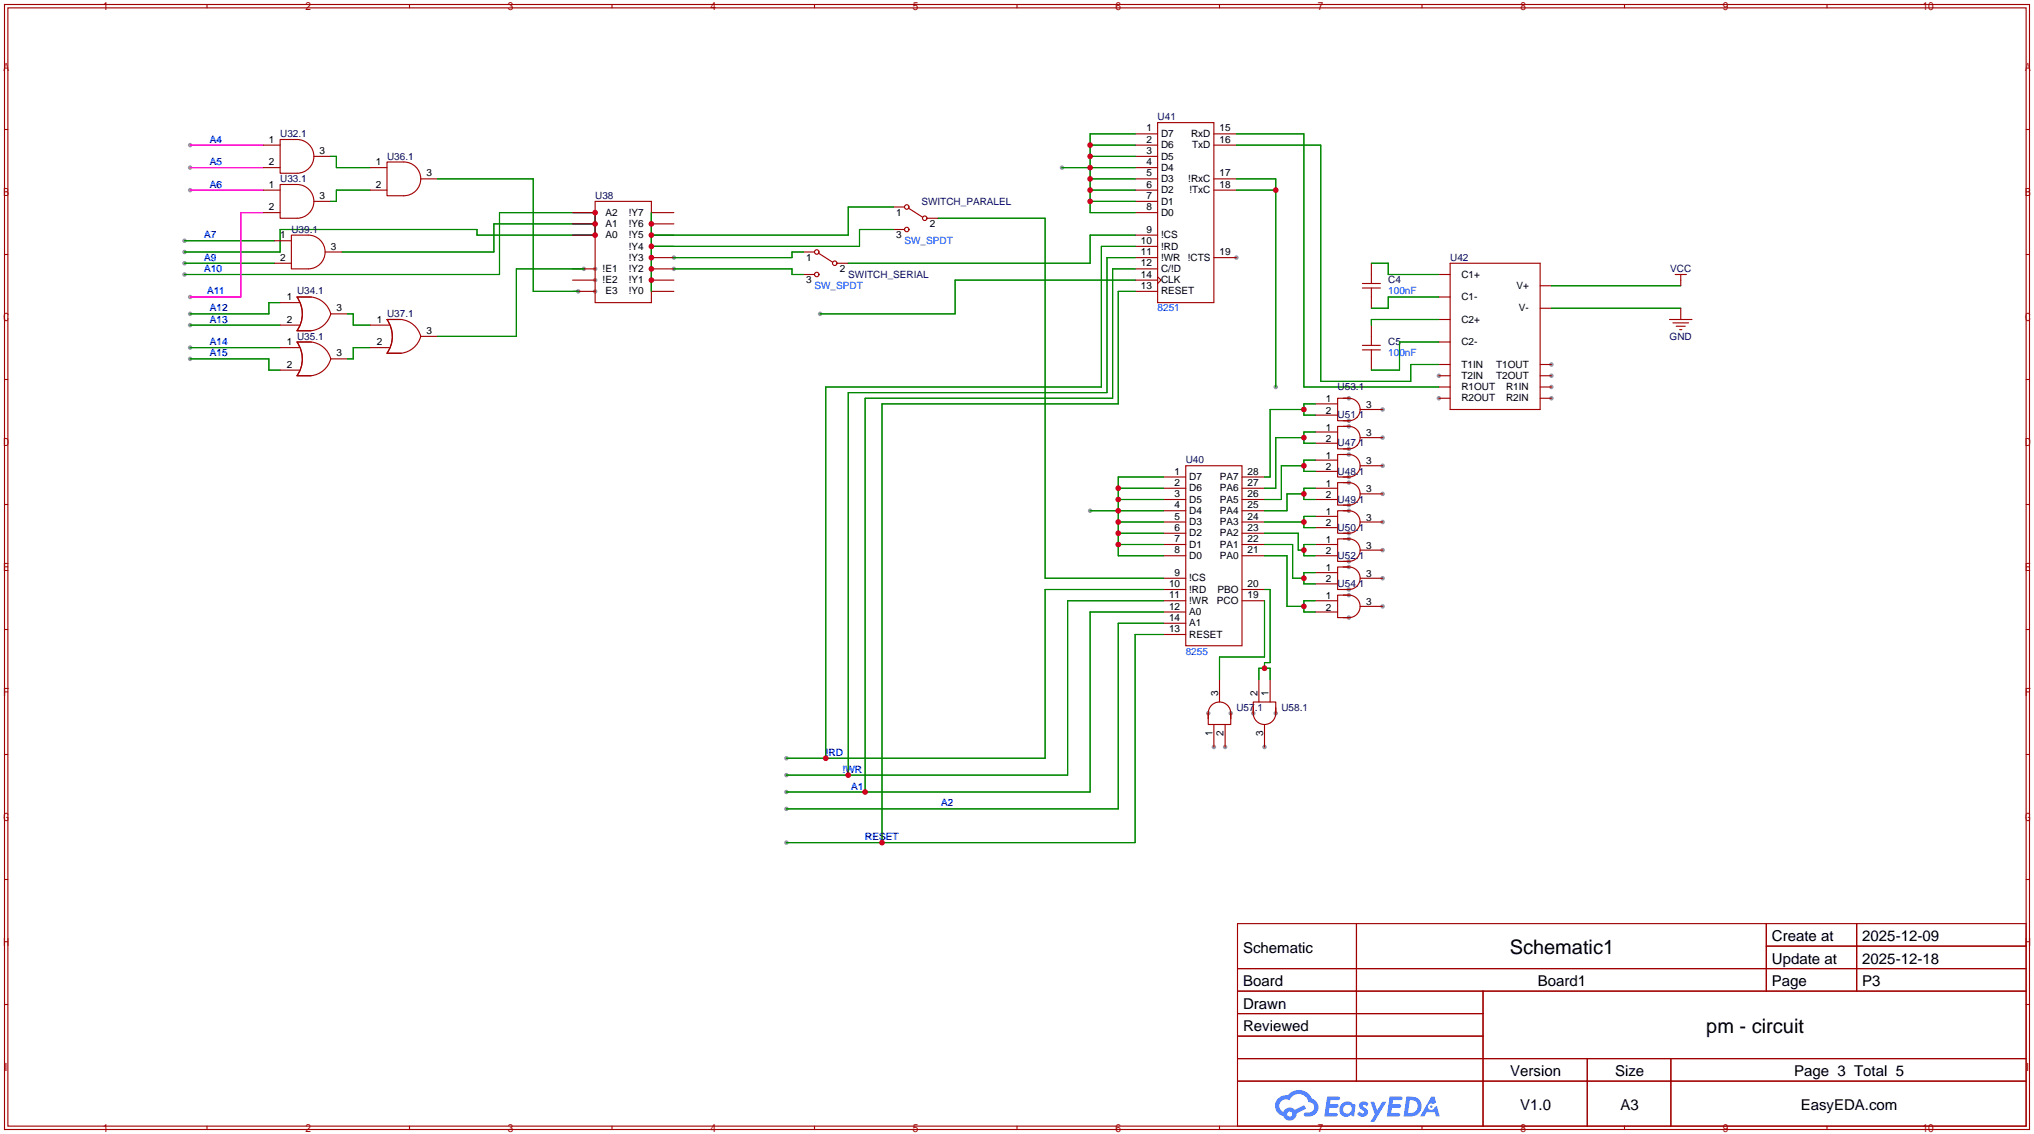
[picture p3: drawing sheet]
<svg xmlns="http://www.w3.org/2000/svg" width="459mm" height="256mm" viewBox="0 0 459 256" stroke-linecap="round" stroke-linejoin="round" font-family="sans-serif">
<g fill="#999">
<circle cx="134.4" cy="65.8" r=".51"/>
<circle cx="134.4" cy="63.2" r=".51"/>
<circle cx="134.4" cy="60.7" r=".51"/>
<circle cx="279.1" cy="58.2" r=".51"/>
<circle cx="324.9" cy="84.8" r=".51"/>
<circle cx="324.9" cy="89.9" r=".51"/>
<circle cx="350.3" cy="82.3" r=".51"/>
<circle cx="350.3" cy="84.8" r=".51"/>
<circle cx="350.3" cy="87.4" r=".51"/>
<circle cx="350.3" cy="89.9" r=".51"/>
<circle cx="304.5" cy="107.7" r=".51"/>
<circle cx="304.5" cy="102.6" r=".51"/>
<circle cx="312.2" cy="105.2" r=".51"/>
<circle cx="304.5" cy="114" r=".51"/>
<circle cx="304.5" cy="109" r=".51"/>
<circle cx="312.2" cy="111.5" r=".51"/>
<circle cx="304.5" cy="120.4" r=".51"/>
<circle cx="304.5" cy="115.3" r=".51"/>
<circle cx="312.2" cy="117.9" r=".51"/>
<circle cx="304.5" cy="126.7" r=".51"/>
<circle cx="304.5" cy="121.7" r=".51"/>
<circle cx="312.2" cy="124.2" r=".51"/>
<circle cx="304.5" cy="101.3" r=".51"/>
<circle cx="304.5" cy="96.3" r=".51"/>
<circle cx="312.2" cy="98.8" r=".51"/>
<circle cx="304.5" cy="133.1" r=".51"/>
<circle cx="304.5" cy="128" r=".51"/>
<circle cx="312.2" cy="130.6" r=".51"/>
<circle cx="304.5" cy="95" r=".51"/>
<circle cx="304.5" cy="89.9" r=".51"/>
<circle cx="312.2" cy="92.5" r=".51"/>
<circle cx="304.5" cy="139.4" r=".51"/>
<circle cx="304.5" cy="134.4" r=".51"/>
<circle cx="312.2" cy="136.9" r=".51"/>
<circle cx="277.9" cy="161" r=".51"/>
<circle cx="272.8" cy="161" r=".51"/>
<circle cx="274.1" cy="168.7" r=".51"/>
<circle cx="276.6" cy="168.7" r=".51"/>
<circle cx="283" cy="161" r=".51"/>
<circle cx="288" cy="161" r=".51"/>
<circle cx="285.5" cy="168.7" r=".51"/>
<circle cx="42.9" cy="32.8" r=".51"/>
<circle cx="42.9" cy="37.8" r=".51"/>
<circle cx="42.9" cy="42.9" r=".51"/>
<circle cx="41.7" cy="54.4" r=".51"/>
<circle cx="41.7" cy="59.4" r=".51"/>
<circle cx="41.7" cy="56.9" r=".51"/>
<circle cx="41.7" cy="62" r=".51"/>
<circle cx="42.9" cy="67.1" r=".51"/>
<circle cx="42.9" cy="70.9" r=".51"/>
<circle cx="42.9" cy="73.4" r=".51"/>
<circle cx="42.9" cy="78.5" r=".51"/>
<circle cx="42.9" cy="81" r=".51"/>
<circle cx="130.6" cy="65.8" r=".51"/>
<circle cx="131.8" cy="60.7" r=".51"/>
<circle cx="152.1" cy="58.2" r=".51"/>
<circle cx="152.1" cy="60.7" r=".51"/>
<circle cx="239.8" cy="37.8" r=".51"/>
<circle cx="246.1" cy="115.3" r=".51"/>
<circle cx="177.5" cy="171.2" r=".51"/>
<circle cx="177.5" cy="175" r=".51"/>
<circle cx="177.5" cy="178.8" r=".51"/>
<circle cx="185.2" cy="70.9" r=".51"/>
<circle cx="177.5" cy="182.6" r=".51"/>
<circle cx="177.5" cy="190.2" r=".51"/>
<circle cx="288" cy="87.4" r=".51"/>
</g>
<g fill="none" stroke="#a10000" stroke-width=".25">
<path d="M1 1h457.2v254h-457.2zM1.8 1.8h455.7v252.5h-455.7zM46.7 1v.8M92.5 1v.8M138.2 1v.8M183.9 1v.8M229.6 1v.8M275.3 1v.8M321.1 1v.8M366.8 1v.8M412.5 1v.8M1 29.2h.8"/>
<path d="M457.5 29.2h.7M1 57.5h.8M457.5 57.5h.7M1 85.7h.8M457.5 85.7h.7M1 113.9h.8M457.5 113.9h.7M1 142.1h.8M457.5 142.1h.7M1 170.3h.8M457.5 170.3h.7M1 198.6h.8"/>
<path d="M457.5 198.6h.7M279.4 208.5h178.1v45.8h-178.1zM279.4 218.7h178.1M306.3 208.5v35.6M398.8 208.5v15.3M398.8 213.6h58.7M419.2 208.5v15.3M1 226.8h.8M279.4 223.8h178.1M279.4 228.9h55.4M279.4 239h178.1M279.4 233.9h55.4"/>
<path d="M334.8 223.8v30.5M358.4 239v15.3M377.2 239v15.3M457.5 226.8h.7M46.7 254.3v.7M92.5 254.3v.7M138.2 254.3v.7M183.9 254.3v.7M229.6 254.3v.7M275.3 254.3v.7M279.4 244.1h178.1M321.1 254.3v.7"/>
<path d="M366.8 254.3v.7M412.5 254.3v.7"/>
</g>
<g fill="#5487ff">
<path d="M307.1 248.9a1.3 1.3 0 0 1 1.9 .3l-.4 .6a.54 .54 0 0 0-.9-.2l.1 .2a1.28 1.28 0 0 1 .8 2 1.53 1.53 0 0 1-2.2-.3l.5-.6 .8 .5a.31 .31 0 0 0 .4-.3 .31 .31 0 0 0-.3-.3 1.12 1.12 0 0 1-.7-1.9z"/>
<path d="M309.4 248.8h.8l.7 1.9 1.2-1.9h.9l-2.7 4.5h-.9l1-1.7z"/>
<path d="M299.6 247.6h2.3a.46 .46 0 0 1 .5 .1 .46 .46 0 0 1 .1 .5l-.3 .2h-1.8l-.1 .9h1.6a.4 .4 0 0 1 .4 .4 .4 .4 0 0 1-.5 .4h-1.6l-.2 1.2h1.4a.46 .46 0 0 1 .5 .1 .46 .46 0 0 1 .1 .5l-.4 .2h-2.6z"/>
<path d="M313.7 247.6h2.3a.47 .47 0 0 1 .5 .1 .47 .47 0 0 1 .1 .5l-.3 .2h-1.8l-.1 .9h1.6a.4 .4 0 0 1 .4 .4 .4 .4 0 0 1-.4 .4h-1.7l-.2 1.2h1.4a.46 .46 0 0 1 .5 .1 .46 .46 0 0 1 .1 .5l-.4 .2h-2.6z"/>
<path d="M323.1 247.6h.8l.3 1.3-.6 .4a.75 .75 0 0 0-1.1 .3 .75 .75 0 0 0 .5 1 .75 .75 0 0 0 .9-.6l.5-.3 .6 2.4h-.8l-.3-1h-1.8l-.5 1h-1z"/>
<path d="M317.5 247.6l-.6 4.5h1.4a2.27 2.27 0 0 0 2.7-2.3 2.27 2.27 0 0 0-2.7-2.2zM318.3 248.4a1.5 1.5 0 0 1 1.8 1.5 1.5 1.5 0 0 1-1.9 1.4h-.3z"/>
<path d="M303 249.2a1.6 1.6 0 0 0-.4 2.3 1.6 1.6 0 0 0 2.3 .2l.8 .4 .3-2.5-.1-.3h-.5a1.58 1.58 0 0 0-2.4-.1zM303.6 249.7a.98 .98 0 0 1 1.6 .5 .98 .98 0 0 1-1.1 1.2 .94 .94 0 0 1-.9-.6 .94 .94 0 0 1 .4-1.1z"/>
<path d="M288.6 248a2.37 2.37 0 0 0 1.1 4 1.54 1.54 0 0 0 1.8 1 1.54 1.54 0 0 0 1.2-1.6l2.2-1.1-.5-.8-2 1.1a1.57 1.57 0 0 0-2.7 .4 1.5 1.5 0 0 1-.7-2.1 1.5 1.5 0 0 1 2.2-.5 2.23 2.23 0 0 1 2.3-1.4 2.23 2.23 0 0 1 2 1.8 1.16 1.16 0 0 1 1.2 1.1 1.16 1.16 0 0 1-1.1 1.3h-.7a.47 .47 0 0 0-.5 .3 .47 .47 0 0 0 .4 .6 2.14 2.14 0 0 0 2.7-1.4 2.14 2.14 0 0 0-1.3-2.7 3.2 3.2 0 0 0-5.5-.7l-1.1 .1zM290.6 251.5a.6 .6 0 0 1 1.2 0 .6 .6 0 0 1-1.2 0z"/>
<circle cx="323.2" cy="249.9" r=".28"/>
</g>
<path d="M42.9 32.8h16.5M42.9 37.8h16.5M42.9 42.9h16.5M59.4 48h-5v19.1h-11.5" fill="none" stroke="#f0c" stroke-width=".25"/>
<g fill="none" stroke="#008700" stroke-width=".25">
<path d="M74.7 35.3h1.2v2.5h7.7M239.8 37.8h16.5M246.1 35.3h10.2M246.1 32.8h10.2M256.3 30.2h-10.2v17.8h10.2M279.1 30.2h15.3v57.2h30.5M279.1 32.8h19.1v53.3h20.3v-3.8h6.4M41.7 54.4h20.3M41.7 59.4h20.3M41.7 56.9h21.5v-5.1h44.5v1.3h26.7v-5.1h-21.6v14h-71.1M83.6 42.9h-7.7v2.6h-1.2M98.8 40.4h21.6v25.4h10.2"/>
<path d="M134.4 50.5h-22.9v6.4h-34.3M147.1 48v17.8M181.4 56.9h-2.6v1.3h-26.7M201.7 46.7h-10.2v6.4h-44.4M201.7 51.8h-7.6v3.8h-47M211.8 49.3h24.2v81.3h26.6M246.1 42.9h10.2M246.1 45.5h10.2M246.1 40.4h10.2M256.3 53.1h-10.2v6.3h-54.6M256.3 58.2h-6.4v30.4h-58.4v86.4M256.3 55.6h-7.6v31.8h-62.3v83.8"/>
<path d="M279.1 42.9h8.9M279.1 40.4h8.9v47M309.6 59.4h3.8v2.6h11.5M42.9 73.4h20.3M42.9 78.5h20.3M63.2 68.3h-2.5v2.6h-17.8M78.5 70.9h1.3v2.5h3.8M83.6 78.5h-3.8v2.5h-1.3M131.8 60.7h-15.2v15.2h-17.8M152.1 60.7h26.7v1.3h2.6M256.3 63.2h-40.7v7.7h-30.4M256.3 65.8h-3.8v25.4h-53.4v99"/>
<path d="M256.3 60.7h-5.1v29.2h-55.9v88.9M324.9 77.2h-8.9v6.4h-6.4M324.9 67.1h-11.5v2.5h-3.8M324.9 72.1h-15.3v1.3M350.3 64.5h29.2M350.3 69.6h29.2M42.9 81h17.8v2.6h2.5M294.4 92.5h-7.6v15.2h-1.3M294.4 98.8h-6.4v11.4h-2.5M296.9 91.2h-2.5v2.5h2.5M296.9 97.5h-2.5v2.6h2.5M246.1 115.3h16.5"/>
<path d="M252.5 110.2h10.1M252.5 112.8h10.1M252.5 117.9h10.1M262.6 107.7h-10.1v17.8h10.1M285.5 117.9h8.9M294.4 105.2h-5.1v7.6h-3.8M294.4 111.5h-3.8v3.8h-5.1M296.9 110.2h-2.5v2.6h2.5M296.9 103.9h-2.5v2.5h2.5M296.9 116.6h-2.5v2.5h2.5M252.5 120.4h10.1M252.5 122.9h10.1"/>
<path d="M262.6 138.2h-16.5v40.6h-68.6M262.6 133.1h-26.6v38.1h-58.5M262.6 135.6h-21.6v39.4h-63.5M285.5 122.9h6.3v7.7h2.6M285.5 120.4h7.6v3.8h1.3M285.5 125.5h5.1v11.4h3.8M285.5 133.1h1.3v16.5h-1.3v1.3M285.5 135.6v12.7h-10.2v5.1M296.9 122.9h-2.5v2.6h2.5M296.9 135.6h-2.5v2.6h2.5M296.9 129.3h-2.5v2.5h2.5M262.6 140.7h-10.1v41.9h-75"/>
<path d="M262.6 143.3h-6.3v46.9h-78.8M284.2 153.4v-2.5h2.6v2.5"/>
</g>
<g fill="none" stroke="#a10000" stroke-width=".25">
<path d="M59.4 32.8h3.8M59.4 37.8h3.8M63.2 31.5h3.9a3.8 3.8 0 0 1 3.8 3.8 3.8 3.8 0 0 1-3.8 3.8h-3.9zM70.9 35.3h3.8M83.6 37.8h3.8M87.4 36.6h3.8a3.8 3.8 0 0 1 3.8 3.8 3.8 3.8 0 0 1-3.8 3.8h-3.8zM256.3 32.8h5.1M256.3 37.8h5.1M256.3 35.3h5.1M256.3 30.2h5.1M261.4 27.7h12.7v40.6h-12.7zM274.1 32.8h5"/>
<path d="M274.1 30.2h5M59.4 42.9h3.8M59.4 48h3.8M62 54.4h3.8M62 59.4h3.8M63.2 41.7h3.9a3.8 3.8 0 0 1 3.8 3.8 3.8 3.8 0 0 1-3.8 3.8h-3.9zM65.8 53.1h3.8a3.8 3.8 0 0 1 3.8 3.8 3.8 3.8 0 0 1-3.8 3.8h-3.8zM70.9 45.5h3.8M73.4 56.9h3.8M83.6 42.9h3.8M95 40.4h3.8M129.3 48h5.1"/>
<path d="M129.3 50.5h5.1M129.3 53.1h5.1M134.4 45.5h12.7v22.8h-12.7zM147.1 48h5M147.1 50.5h5M147.1 53.1h5M147.1 55.6h5M147.1 58.2h5M181.4 56.9h2.5M184.8 57.2l3.2 2M189 59.4h2.5M201.7 46.7h2.5"/>
<path d="M201.7 51.8h2.5M205.1 47l3.2 2M209.3 49.3h2.5M256.3 42.9h5.1M256.3 48h5.1M256.3 45.5h5.1M256.3 40.4h5.1M256.3 53.1h5.1M256.3 55.6h5.1M256.3 58.2h5.1M274.1 42.9h5M274.1 40.4h5"/>
<path d="M274.1 58.2h5M309.6 59.4v4.6M327.4 59.4h20.3v33.1h-20.3zM63.2 68.3h4.4M63.2 73.4h4.4M63.2 78.5h4.4M67.1 67.1h3.1h-3.1a6.6 6.6 0 0 1 0 7.6h3.1h-3.1a6.7 6.7 0 0 0 0-7.6zM67.1 77.2h3.1h-3.1a6.6 6.6 0 0 1 0 7.6h3.1h-3.1a6.7 6.7 0 0 0 0-7.6zM70.3 67.1a5.1 5.1 0 0 1 4.4 3.8M70.3 77.2a5.1 5.1 0 0 1 4.4 3.8M74.7 70.9a5.2 5.2 0 0 1-4.4 3.8M74.7 70.9h3.8"/>
<path d="M83.6 73.4h4.3M83.6 78.5h4.3M87.4 72.1h3.2h-3.2a6.6 6.6 0 0 1 0 7.7h3.2h-3.2a6.7 6.7 0 0 0 0-7.7zM90.6 72.1a5.1 5.1 0 0 1 4.4 3.8M95 75.9a5.2 5.2 0 0 1-4.4 3.9M95 75.9h3.8M129.3 60.7h5.1M129.3 63.2h5.1M129.3 65.8h5.1M147.1 60.7h5M147.1 63.2h5M147.1 65.8h5"/>
<path d="M181.4 62h2.5M256.3 60.7h5.1M256.3 63.2h5.1M256.3 65.8h5.1M261.4 62.5l.7 .7-.7 .8M307.6 64h4.1M307.6 65h4.1M307.6 78h4.1M307.6 79h4.1M309.6 65v4.6M309.6 73.4v4.6M309.6 79v4.6"/>
<path d="M324.9 67.1h2.5M324.9 77.2h2.5M324.9 72.1h2.5M324.9 62h2.5M347.7 64.5h2.6M347.7 69.6h2.6M376.9 72.1h5.1M377.7 72.9h3.6M378.2 62h2.5M378.5 73.7h2M379.2 74.4h.5M379.5 62v2.5"/>
<path d="M379.5 69.6v2.5M63.2 83.6h4.4M74.7 81a5.2 5.2 0 0 1-4.4 3.8M74.7 81h3.8M296.9 97.5h5.1M296.9 91.2h5.1M296.9 93.7h5.1M303.3 89.9h1.2M303.3 96.3h1.2M303.3 95h1.2M304.5 96.3a2.54 2.54 0 0 1 2.6 2.5 2.54 2.54 0 0 1-2.6 2.5M304.5 96.3h-2.5v5h2.5"/>
<path d="M304.5 89.9a2.54 2.54 0 0 1 2.6 2.6 2.54 2.54 0 0 1-2.6 2.5M304.5 89.9h-2.5v5.1h2.5M307.1 92.5h5.1M307.1 98.8h5.1M324.9 84.8h2.5M324.9 82.3h2.5M324.9 87.4h2.5M324.9 89.9h2.5M347.7 84.8h2.6M347.7 82.3h2.6M347.7 87.4h2.6M347.7 89.9h2.6"/>
<path d="M262.6 117.9h5.1M262.6 115.3h5.1M262.6 112.8h5.1M262.6 110.2h5.1M262.6 107.7h5.1M267.7 105.2h12.7v40.6h-12.7zM280.4 117.9h5.1M280.4 115.3h5.1M280.4 112.8h5.1M280.4 110.2h5.1M280.4 107.7h5.1M296.9 112.8h5.1"/>
<path d="M296.9 110.2h5.1M296.9 103.9h5.1M296.9 106.4h5.1M296.9 116.6h5.1M296.9 119.1h5.1M296.9 100.1h5.1M303.3 115.3h1.2M303.3 107.7h1.2M303.3 102.6h1.2M303.3 114h1.2M303.3 109h1.2M303.3 101.3h1.2"/>
<path d="M304.5 102.6a2.54 2.54 0 0 1 2.6 2.6 2.54 2.54 0 0 1-2.6 2.5M304.5 102.6h-2.5v5.1h2.5M304.5 109a2.54 2.54 0 0 1 2.6 2.5 2.54 2.54 0 0 1-2.6 2.5M304.5 109h-2.5v5h2.5M304.5 115.3a2.54 2.54 0 0 1 2.6 2.6 2.54 2.54 0 0 1-2.6 2.5M304.5 115.3h-2.5v5.1h2.5M307.1 117.9h5.1M307.1 105.2h5.1M307.1 111.5h5.1M262.6 125.5h5.1M262.6 122.9h5.1M262.6 120.4h5.1"/>
<path d="M262.6 130.6h5.1M262.6 133.1h5.1M262.6 135.6h5.1M262.6 138.2h5.1M280.4 125.5h5.1M280.4 122.9h5.1M280.4 120.4h5.1M280.4 133.1h5.1M280.4 135.6h5.1M296.9 125.5h5.1M296.9 122.9h5.1M296.9 135.6h5.1"/>
<path d="M296.9 138.2h5.1M296.9 129.3h5.1M296.9 131.8h5.1M303.3 120.4h1.2M303.3 133.1h1.2M303.3 126.7h1.2M303.3 121.7h1.2M303.3 128h1.2M303.3 139.4h1.2M303.3 134.4h1.2M304.5 121.7a2.54 2.54 0 0 1 2.6 2.5 2.54 2.54 0 0 1-2.6 2.5M304.5 121.7h-2.5v5h2.5"/>
<path d="M304.5 128a2.54 2.54 0 0 1 2.6 2.6 2.54 2.54 0 0 1-2.6 2.5M304.5 128h-2.5v5.1h2.5M304.5 134.4a2.54 2.54 0 0 1 2.6 2.5 2.54 2.54 0 0 1-2.6 2.5M304.5 134.4h-2.5v5h2.5M307.1 130.6h5.1M307.1 124.2h5.1M307.1 136.9h5.1M262.6 143.3h5.1M262.6 140.7h5.1M275.3 153.4v5.1M283 159.8v1.2M284.2 153.4v5.1"/>
<path d="M286.8 153.4v5.1M288 159.8v1.2M272.8 161a2.54 2.54 0 0 1 2.5-2.5 2.54 2.54 0 0 1 2.6 2.5M272.8 161v2.6h5.1v-2.6M272.8 161v1.3M274.1 163.6v5.1M276.6 163.6v5.1M277.9 161v1.3M283 161a2.54 2.54 0 0 0 2.5 2.6 2.54 2.54 0 0 0 2.5-2.6M283 161v-2.5h5v2.5M285.5 163.6v5.1"/>
<circle cx="184.4" cy="56.9" r=".51"/>
<circle cx="188.5" cy="59.4" r=".51"/>
<circle cx="204.7" cy="51.8" r=".51"/>
<circle cx="204.7" cy="46.7" r=".51"/>
<circle cx="208.8" cy="49.3" r=".51"/>
<circle cx="184.4" cy="62" r=".51"/>
</g>
<g fill="#c00">
<circle cx="134.4" cy="53.1" r=".63"/>
<circle cx="134.4" cy="50.5" r=".63"/>
<circle cx="134.4" cy="48" r=".63"/>
<circle cx="147.1" cy="63.2" r=".63"/>
<circle cx="147.1" cy="60.7" r=".63"/>
<circle cx="147.1" cy="58.2" r=".63"/>
<circle cx="147.1" cy="55.6" r=".63"/>
<circle cx="147.1" cy="53.1" r=".63"/>
<circle cx="147.1" cy="50.5" r=".63"/>
<circle cx="246.1" cy="32.8" r=".63"/>
<circle cx="246.1" cy="35.3" r=".63"/>
<circle cx="246.1" cy="37.8" r=".63"/>
<circle cx="246.1" cy="40.4" r=".63"/>
<circle cx="246.1" cy="42.9" r=".63"/>
<circle cx="246.1" cy="45.5" r=".63"/>
<circle cx="252.5" cy="110.2" r=".63"/>
<circle cx="252.5" cy="112.8" r=".63"/>
<circle cx="252.5" cy="115.3" r=".63"/>
<circle cx="252.5" cy="117.9" r=".63"/>
<circle cx="252.5" cy="120.4" r=".63"/>
<circle cx="252.5" cy="122.9" r=".63"/>
<circle cx="186.4" cy="171.2" r=".63"/>
<circle cx="191.5" cy="175" r=".63"/>
<circle cx="195.3" cy="178.8" r=".63"/>
<circle cx="199.1" cy="190.2" r=".63"/>
<circle cx="288" cy="42.9" r=".63"/>
<circle cx="285.5" cy="150.9" r=".63"/>
<circle cx="294.4" cy="92.5" r=".63"/>
<circle cx="294.4" cy="98.8" r=".63"/>
<circle cx="294.4" cy="105.2" r=".63"/>
<circle cx="294.4" cy="111.5" r=".63"/>
<circle cx="294.4" cy="117.9" r=".63"/>
<circle cx="294.4" cy="124.2" r=".63"/>
<circle cx="294.4" cy="130.6" r=".63"/>
<circle cx="294.4" cy="136.9" r=".63"/>
</g>
<g font-size="4.5">
<text x="340.9" y="215.4">Schematic1</text>
<text x="385.2" y="233.2">pm - circuit</text>
</g>
<g font-size="3.4">
<text x="280.7" y="215.1">Schematic</text>
<text x="400.1" y="212.6">Create at</text>
<text x="420.5" y="212.6">2025-12-09</text>
<text x="400.1" y="217.6">Update at</text>
<text x="420.5" y="217.6">2025-12-18</text>
<text x="280.7" y="222.7">Board</text>
<text x="280.7" y="227.8">Drawn</text>
<text x="347.2" y="222.7">Board1</text>
<text x="400.1" y="222.7">Page</text>
<text x="420.5" y="222.7">P3</text>
<text x="280.7" y="232.9">Reviewed</text>
<text x="341" y="243">Version</text>
<text x="364.6" y="243">Size</text>
<text x="405" y="243">Page 3 Total 5</text>
<text x="343.2" y="250.7">V1.0</text>
<text x="365.9" y="250.7">A3</text>
<text x="406.6" y="250.7">EasyEDA.com</text>
</g>
<g font-size="2.5" fill="#a00000">
<text x="434.1" y="2.3">10</text>
<text x="434.1" y="255.6">10</text>
</g>
<g font-size="2.3">
<text x="258.8" y="29.7">1</text>
<text x="275.3" y="29.7">15</text>
<text x="60.7" y="32.2">1</text>
<text x="72.1" y="34.7">3</text>
<text x="258.8" y="34.7">3</text>
<text x="258.8" y="32.2">2</text>
<text x="262.1" y="33.5">D6</text>
<text x="262.1" y="30.9">D7</text>
<text x="268.9" y="30.9">RxD</text>
<text x="269.2" y="33.5">TxD</text>
<text x="275.3" y="32.2">16</text>
<text x="60.7" y="37.3">2</text>
<text x="84.8" y="37.3">1</text>
<text x="96.3" y="39.8">3</text>
<text x="258.8" y="39.8">5</text>
<text x="258.8" y="37.3">4</text>
<text x="262.1" y="41.1">D3</text>
<text x="262.1" y="38.6">D4</text>
<text x="262.1" y="36">D5</text>
<text x="268.3" y="41.1">!RxC</text>
<text x="275.3" y="39.8">17</text>
<text x="60.7" y="42.4">1</text>
<text x="60.7" y="47.4">2</text>
<text x="72.1" y="44.9">3</text>
<text x="84.8" y="42.4">2</text>
<text x="258.8" y="47.4">8</text>
<text x="258.8" y="44.9">7</text>
<text x="258.8" y="42.4">6</text>
<text x="262.1" y="46.2">D1</text>
<text x="262.1" y="43.6">D2</text>
<text x="268.5" y="43.6">!TxC</text>
<text x="275.3" y="42.4">18</text>
<text x="63.3" y="53.8">1</text>
<text x="136.7" y="53.8">A0</text>
<text x="136.7" y="51.3">A1</text>
<text x="136.7" y="48.7">A2</text>
<text x="142" y="48.7">!Y7</text>
<text x="142" y="51.3">!Y6</text>
<text x="142" y="53.8">!Y5</text>
<text x="202.3" y="48.7">1</text>
<text x="202.3" y="53.8">3</text>
<text x="209.9" y="51.3">2</text>
<text x="258.8" y="52.5">9</text>
<text x="262.1" y="48.7">D0</text>
<text x="262.1" y="53.8">!CS</text>
<text x="63.3" y="58.9">2</text>
<text x="74.7" y="56.3">3</text>
<text x="142" y="56.3">!Y4</text>
<text x="142" y="58.9">!Y3</text>
<text x="182" y="58.9">1</text>
<text x="257.6" y="55.1">10</text>
<text x="257.6" y="57.6">11</text>
<text x="262.1" y="56.3">!RD</text>
<text x="262.1" y="58.9">!WR</text>
<text x="268.2" y="58.9">!CTS</text>
<text x="275.3" y="57.6">19</text>
<text x="136.1" y="64">!E2</text>
<text x="136.1" y="61.4">!E1</text>
<text x="142" y="61.4">!Y2</text>
<text x="142" y="64">!Y1</text>
<text x="182" y="64">3</text>
<text x="189.6" y="61.4">2</text>
<text x="257.6" y="60.1">12</text>
<text x="257.6" y="65.2">13</text>
<text x="257.6" y="62.7">14</text>
<text x="262.1" y="61.4">C/!D</text>
<text x="262.1" y="64">CLK</text>
<text x="329.9" y="62.7">C1+</text>
<text x="342.4" y="65.2">V+</text>
<text x="64.8" y="67.8">1</text>
<text x="76" y="70.3">3</text>
<text x="136.7" y="66.5">E3</text>
<text x="142" y="66.5">!Y0</text>
<text x="262.1" y="66.5">RESET</text>
<text x="329.9" y="67.8">C1-</text>
<text x="342.9" y="70.3">V-</text>
<text x="64.8" y="72.8">2</text>
<text x="64.8" y="77.9">1</text>
<text x="85.1" y="72.8">1</text>
<text x="85.1" y="77.9">2</text>
<text x="96.3" y="75.4">3</text>
<text x="329.9" y="72.8">C2+</text>
<text x="329.9" y="77.9">C2-</text>
<text x="64.8" y="83">2</text>
<text x="76" y="80.5">3</text>
<text x="329.9" y="83">T1IN</text>
<text x="337.8" y="83">T1OUT</text>
<text x="329.9" y="85.5">T2IN</text>
<text x="329.9" y="88.1">R1OUT</text>
<text x="337.8" y="85.5">T2OUT</text>
<text x="340" y="88.1">R1IN</text>
<text x="299.4" y="90.9">1</text>
<text x="299.4" y="93.4">2</text>
<text x="308.5" y="92.1">3</text>
<text x="329.9" y="90.6">R2OUT</text>
<text x="340" y="90.6">R2IN</text>
<text x="299.4" y="97.2">1</text>
<text x="299.4" y="99.7">2</text>
<text x="308.5" y="98.5">3</text>
<text x="265.2" y="107.1">1</text>
<text x="281.7" y="107.1">28</text>
<text x="299.4" y="103.6">1</text>
<text x="299.4" y="106.1">2</text>
<text x="308.5" y="104.8">3</text>
<text x="265.2" y="112.2">3</text>
<text x="265.2" y="109.7">2</text>
<text x="268.5" y="113.5">D5</text>
<text x="268.5" y="110.9">D6</text>
<text x="268.5" y="108.4">D7</text>
<text x="275.4" y="113.5">PA5</text>
<text x="275.4" y="110.9">PA6</text>
<text x="275.4" y="108.4">PA7</text>
<text x="281.7" y="112.2">26</text>
<text x="281.7" y="109.7">27</text>
<text x="299.4" y="109.9">1</text>
<text x="299.4" y="112.4">2</text>
<text x="308.5" y="111.2">3</text>
<text x="265.2" y="119.8">6</text>
<text x="265.2" y="117.3">5</text>
<text x="265.2" y="114.8">4</text>
<text x="268.5" y="118.6">D3</text>
<text x="268.5" y="116">D4</text>
<text x="275.4" y="118.6">PA3</text>
<text x="275.4" y="116">PA4</text>
<text x="281.7" y="119.8">23</text>
<text x="281.7" y="117.3">24</text>
<text x="281.7" y="114.8">25</text>
<text x="299.4" y="116.3">1</text>
<text x="299.4" y="118.8">2</text>
<text x="308.5" y="117.5">3</text>
<text x="265.2" y="124.9">8</text>
<text x="265.2" y="122.4">7</text>
<text x="268.5" y="123.6">D1</text>
<text x="268.5" y="121.1">D2</text>
<text x="275.4" y="123.6">PA1</text>
<text x="275.4" y="121.1">PA2</text>
<text x="281.7" y="124.9">21</text>
<text x="281.7" y="122.4">22</text>
<text x="299.4" y="122.6">1</text>
<text x="299.4" y="125.1">2</text>
<text x="308.5" y="123.9">3</text>
<text x="265.2" y="130">9</text>
<text x="268.5" y="126.2">D0</text>
<text x="268.5" y="131.3">!CS</text>
<text x="275.4" y="126.2">PA0</text>
<text x="299.4" y="129">1</text>
<text x="299.4" y="131.5">2</text>
<text x="308.5" y="130.2">3</text>
<text x="263.9" y="132.5">10</text>
<text x="263.9" y="135.1">11</text>
<text x="263.9" y="137.6">12</text>
<text x="268.5" y="133.8">!RD</text>
<text x="268.5" y="136.3">!WR</text>
<text x="274.8" y="136.3">PCO</text>
<text x="274.9" y="133.8">PBO</text>
<text x="281.7" y="135.1">19</text>
<text x="281.7" y="132.5">20</text>
<text x="299.4" y="135.3">1</text>
<text x="299.4" y="137.8">2</text>
<text x="308.5" y="136.6">3</text>
<text x="263.9" y="142.7">13</text>
<text x="263.9" y="140.2">14</text>
<text x="268.5" y="138.9">A0</text>
<text x="268.5" y="144">RESET</text>
<text x="268.5" y="141.4">A1</text>
<text x="275" y="157.1" transform="rotate(-90 275 157.1)">3</text>
<text x="283.9" y="157.1" transform="rotate(-90 283.9 157.1)">2</text>
<text x="286.4" y="157.1" transform="rotate(-90 286.4 157.1)">1</text>
<text x="273.7" y="166.2" transform="rotate(-90 273.7 166.2)">1</text>
<text x="276.3" y="166.2" transform="rotate(-90 276.3 166.2)">2</text>
<text x="285.2" y="166.2" transform="rotate(-90 285.2 166.2)">3</text>
</g>
<g font-size="2.3" fill="#000080">
<text x="261.4" y="27.1">U41</text>
<text x="63.2" y="30.9">U32.1</text>
<text x="63.2" y="41.1">U33.1</text>
<text x="87.4" y="36">U36.1</text>
<text x="134.4" y="44.9">U38</text>
<text x="208" y="46.2">SWITCH_PARALEL</text>
<text x="65.8" y="52.5">U39.1</text>
<text x="327.4" y="58.9">U42</text>
<text x="191.5" y="62.7">SWITCH_SERIAL</text>
<text x="313.4" y="64">C4</text>
<text x="377.1" y="61.4">VCC</text>
<text x="67.1" y="66.5">U34.1</text>
<text x="87.4" y="71.6">U37.1</text>
<text x="67.1" y="76.7">U35.1</text>
<text x="313.4" y="77.9">C5</text>
<text x="377" y="76.7">GND</text>
<text x="302" y="88.1">U53.1</text>
<text x="302" y="94.4">U51.1</text>
<text x="302" y="100.8">U47.1</text>
<text x="267.7" y="104.6">U40</text>
<text x="302" y="107.1">U48.1</text>
<text x="302" y="113.5">U49.1</text>
<text x="302" y="119.8">U50.1</text>
<text x="302" y="126.2">U52.1</text>
<text x="302" y="132.5">U54.1</text>
<text x="279.1" y="160.5">U57.1</text>
<text x="289.3" y="160.5">U58.1</text>
</g>
<g font-size="2.3" fill="#00f">
<text x="47.4" y="32.2">A4</text>
<text x="47.4" y="37.3">A5</text>
<text x="47.4" y="42.4">A6</text>
<text x="46.1" y="53.8">A7</text>
<text x="46.1" y="58.9">A9</text>
<text x="204.2" y="55.1">SW_SPDT</text>
<text x="46.1" y="61.4">A10</text>
<text x="183.9" y="65.2">SW_SPDT</text>
<text x="46.7" y="66.5">A11</text>
<text x="47.4" y="70.3">A12</text>
<text x="261.4" y="70.3">8251</text>
<text x="313.4" y="66.5">100nF</text>
<text x="47.4" y="72.8">A13</text>
<text x="47.4" y="77.9">A14</text>
<text x="47.4" y="80.5">A15</text>
<text x="313.4" y="80.5">100nF</text>
<text x="267.7" y="147.8">8255</text>
<text x="186.4" y="170.6">!RD</text>
<text x="190.2" y="174.4">!WR</text>
<text x="192.2" y="178.3">A1</text>
<text x="212.5" y="182.1">A2</text>
<text x="195.3" y="189.7">RESET</text>
</g>
</svg>
